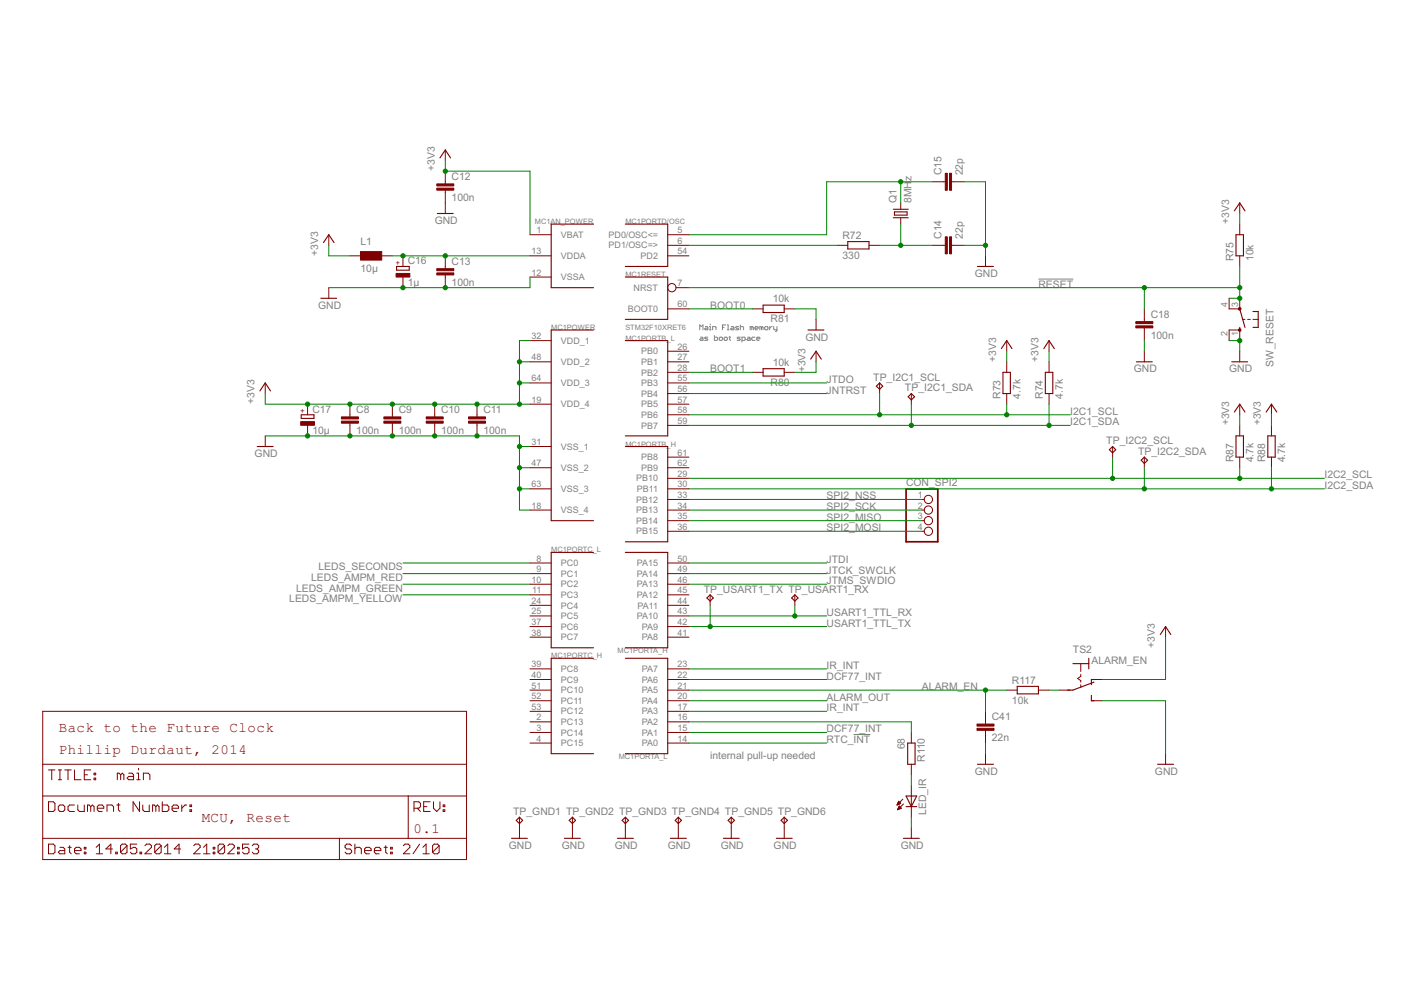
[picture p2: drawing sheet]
<svg xmlns="http://www.w3.org/2000/svg" width="297mm" height="210mm" viewBox="0 0 297 210" stroke-linecap="round" stroke-linejoin="round" font-family="sans-serif">
<g fill="none" stroke="#808080" stroke-width=".21">
<path d="M217.5 58.5h7.3M146.6 69.1v-1l.3 .3 .4-.3v1M146.7 70.6h.4l.2 .2v.5h-.6l-.1-.2 .1-.1h.6M147.8 68.4h.3l.2 .2v.5h-.5l-.2-.2 .2-.2h.5M148.3 70.6h-.5l-.2 .2 .7 .3-.2 .2h-.5M148.6 68.4h.2v.7M148.6 69.1h.3M148.8 67.9v.2M149.3 69.1v-.7h.5l.2 .2v.5M149.6 70.3v1h.6l.1-.2v-.3l-.1-.2h-.6M150.7 70.8l.1-.2h.4l.1 .2v.3l-.1 .2h-.4l-.1-.2zM151.3 68.6h.4"/>
<path d="M151.8 70.6h.4l.2 .2v.3l-.2 .2h-.4l-.1-.2v-.3zM152 68.1h-.7v1M152.4 69.1h.3M152.4 68.1h.1v1M152.7 70.6h.3M152.9 70.5v.6l.1 .2M153.2 68.4h.4l.1 .2v.5h-.5l-.2-.2 .2-.2h.5M154.7 68.4h-.5l-.1 .2 .1 .1h.4l.1 .2-.1 .2h-.5M155.1 68.6l.2-.2h.3l.2 .2v.5M155.1 68.1v1M155.1 70.6h-.5l-.2 .2 .2 .2h.3l.2 .1-.2 .2h-.5M155.4 71.3h.5l.2-.2v-.3l-.2-.2h-.5v1"/>
<path d="M156.6 70.6l.5 .2v.5h-.5l-.2-.2 .2-.1h.5M157.5 68.6l-.4-.2v.7M157.5 68.6v.5M157.5 68.6l.1-.2 .2 .2v.5M158.2 68.7h.6l-.1-.3h-.4l-.1 .2v.3l.1 .2h.4M158.2 70.6h-.6l-.1 .2v.3l.1 .2h.6M158.5 71h.7l-.2-.4h-.3l-.2 .2v.3l.2 .2h.3M159.5 68.6l-.3-.2v.7M159.5 68.6v.5M159.5 68.6l.2-.2 .2 .2v.5M160.4 68.4h.3l.2 .2v.3l-.2 .2h-.3l-.2-.2v-.3zM161.2 68.4v.7"/>
<path d="M161.7 68.4l-.5 .3M162.1 68.4v.5l.1 .2h.6M162.8 68.4v.9l-.4 .1M178.8 153.9h3.6"/>
</g>
<g fill="none" stroke="#800000" stroke-width=".21">
<path d="M93.3 31.4v2.2M93.3 35.9v2.6M93.3 39.9v4.8M195.3 38.1h2.7M199.3 38.1h2.7M68.9 49.2v2.2M73.3 53.6h2.2M80 53.6h2.2M84.4 53.6v2.2M84.4 58v2.3M93.3 53.6v2.7M93.3 57.6v2.7"/>
<path d="M111 53.6h4.5M111 49.2h4.5M111 58h4.5M139.9 53.6h4.4M139.9 49.2h4.4M139.9 51.4h4.4M175.4 51.4h2.2M182 51.4h2.3M188.7 42.5v1.3M188.7 45.6v1.3M195.3 51.4h2.7M199.3 51.4h2.7"/>
<path d="M206.4 53.6v2.2M259.7 42.5v2.2M259.7 46.9v2.3M259.7 53.6v2.2M68.9 60.3v2.2M111 75.8h4.5M111 71.4h4.5M139.9 73.6h4.4M139.9 75.8h4.4M139.9 78h4.4M139.9 64.7h4.4M141.6 60.3h2.7"/>
<path d="M157.6 78h2.3M157.6 64.7h2.3M164.3 78h2.2M164.3 64.7h2.2M170.9 66.9v2.2M170.9 73.6v2.2M210.9 71.4v2.2M210.9 75.8v2.2M219.8 71.4v2.2M219.8 75.8v2.2M239.7 64.7v2.7M239.7 68.7v2.7"/>
<path d="M239.7 73.6v2.2M257.5 62.5v2.2h2.2v-2.2M257.5 71.4v-2.3h2.2v2.3M259.7 73.6v2.2M260.2 66.9h.6M261.3 66.9h.6M262.5 66.9h1.1M55.6 80.2v2.2M55.6 91.3v2.2M64.4 84.7v2.2M64.4 89.1v2.2M73.3 84.7v2.6"/>
<path d="M73.3 88.7v2.6M82.2 84.7v2.6M82.2 88.7v2.6M91.1 84.7v2.6M91.1 88.7v2.6M99.9 84.7v2.6M99.9 88.7v2.6M111 80.2h4.5M111 84.7h4.5M111 98h4.5M111 93.5h4.5M139.9 80.2h4.4"/>
<path d="M139.9 82.4h4.4M139.9 84.7h4.4M139.9 86.9h4.4M139.9 89.1h4.4M139.9 95.8h4.4M139.9 98h4.4M184.3 80.2v2.2M190.9 82.4v2.3M210.9 82.4v2.3M219.8 82.4v2.3M233.1 93.5v2.3M239.7 95.8v2.2"/>
<path d="M259.7 84.7v2.2M259.7 89.1v2.2M259.7 95.8v2.2M266.3 84.7v2.2M266.3 89.1v2.2M266.3 95.8v2.2M111 117.9h4.5M111 102.4h4.5M111 106.8h4.5M139.9 117.9h4.4M139.9 100.2h4.4M139.9 102.4h4.4"/>
<path d="M139.9 104.6h4.4M139.9 106.8h4.4M139.9 109.1h4.4M139.9 111.3h4.4M193.1 104.6h.5M193.1 106.8h.5M193.1 109.1h.5M193.1 111.3h.5M111 133.5h4.5M111 131.3h4.5M111 129h4.5M111 126.8h4.5"/>
<path d="M111 124.6h4.5M111 122.4h4.5M111 120.2h4.5M139.9 133.5h4.4M139.9 131.3h4.4M139.9 129h4.4M139.9 126.8h4.4M139.9 124.6h4.4M139.9 122.4h4.4M139.9 120.2h4.4M148.8 124.6v2.2M166.5 124.6v2.2"/>
<path d="M226.4 139v1.7M244.2 131.3v2.2M9 149h88.7v31.1h-88.7zM111 155.7h4.5M111 153.4h4.5M111 151.2h4.5M111 149h4.5M111 146.8h4.5M111 144.6h4.5M111 142.3h4.5M111 140.1h4.5M139.9 155.7h4.4"/>
<path d="M139.9 153.4h4.4M139.9 151.2h4.4M139.9 149h4.4M139.9 146.8h4.4M139.9 144.6h4.4M139.9 142.3h4.4M139.9 140.1h4.4M190.9 153.4v2.3M206.4 149v2.7M206.4 153v2.7M206.4 157.9v2.2M210.9 144.6h2.2"/>
<path d="M217.5 144.6h2.3M222 144.6h2.2M226.4 141.2v.5l-.7 .4 .7 .5v.3M226.4 143.4v.6M228.6 146.8h2.2M228.6 142.3h2.2M244.2 157.9v2.2M9 166.8h88.7M9 175.6h88.7M9 160.1h88.7M10.2 168h1l.3 .3v1.4l-.3 .3h-1zM10.2 176.8h1l.3 .4v1.3l-.3 .4h-1z"/>
<path d="M10.2 161.3h1.3M10.8 161.3v2M12.2 169l.4-.4h.6l.4 .4v.7l-.4 .3h-.6l-.4-.3zM12.2 161.3h.7M12.2 163.3h.7M12.6 177.5h.6l.4 .3v1.1h-1l-.4-.4 .4-.3h1M12.6 161.3v2M13.6 161.3h1.3M14.2 177.5h.7M14.2 161.3v2M14.6 177.2v1.3l.3 .4M15.6 178.2h1.4v-.4l-.4-.3h-.6l-.4 .3v.7l.4 .4h.6"/>
<path d="M15.6 161.3v2h1.4M15.6 168.6h-1l-.4 .4v.7l.4 .3h1M16.3 168.6v1.1l.3 .3h1.1v-1.4M17.7 178.5h.3v.4h-.3zM17.7 177.5h.3v.3h-.3zM17.7 162.3h.6M19 161.3h-1.3v2h1.3M19 169l-.3-.4h-.4v1.4M19 169l.3-.4 .4 .4v1M19 169v1M19.7 163h.3v.3h-.3zM19.7 162h.3v.3h-.3z"/>
<path d="M20.2 178.9h1.3M20.2 177.5l.6-.7v2.1M20.4 169.3h1.3v-.3l-.3-.4h-.7l-.3 .4v.7l.3 .3h.7M22.4 170v-1.4h1l.4 .4v1M23.6 177.8h-1.4l1-1v2.1M24.2 178.5h.4v.4h-.4zM24.5 168.6h.6M24.8 168.3v1.4l.3 .3M25.3 162.3l-.4-.3h-.3v1.3M25.3 162.3l.3-.3 .4 .3v1M25.3 162.3v1M26.6 177.2v1.3l-.3 .4h-.7l-.3-.4"/>
<path d="M26.6 177.2l-.3-.4h-.7l-.3 .4v1.3M26.6 177.2l-1.3 1.3M27 162h.6l.4 .3v1h-1l-.4-.3 .4-.4h1M28.7 176.8h-1.4v1l.7-.3h.3l.4 .3v.7l-.4 .4h-.7l-.3-.4M28.7 163.3h.7M28.7 162h.3v1.3M29 161v.3M29.2 168v2l-1.3-2v2M29.3 178.5h.4v.4h-.4zM29.9 168.6v1.1l.3 .3h1.1v-1.4M30 163.3v-1.3h1.1l.3 .3v1M30.4 177.2l.3-.4h.7l.3 .4v.3l-1.3 1.4h1.3"/>
<path d="M32.6 169l-.3-.4h-.3v1.4M32.6 169v1M32.6 169l.4-.4 .3 .4v1M33.8 177.2v1.3l-.4 .4h-.7l-.3-.4M33.8 177.2l-.4-.4h-.7l-.3 .4v1.3M33.8 177.2l-1.4 1.3M34 168v2h1l.4-.3v-.7l-.4-.4h-1M34.4 178.9h1.4M34.4 177.5l.7-.7v2.1M36 169.3h1.4v-.3l-.3-.4h-.7l-.4 .4v.7l.4 .3h.7M37.8 177.8h-1.3l1-1v2.1M38.1 168.6v1.4"/>
<path d="M39.1 168.6h-.3l-.7 .7M39.8 169.7h.3v.3h-.3zM39.8 168.6h.3v.4h-.3zM40.6 177.2l.3-.4h.7l.3 .4v.3l-1.3 1.4h1.3M42.6 178.9h1.4M42.6 177.5l.7-.7v2.1M44.7 178.5h.3v.4h-.3zM44.7 177.5h.3v.3h-.3zM47.1 177.2v1.3l-.4 .4h-.7l-.3-.4M47.1 177.2l-.4-.4h-.7l-.3 .4v1.3M47.1 177.2l-1.4 1.3M47.7 177.2l.4-.4h.6l.4 .4v.3l-1.4 1.4h1.4"/>
<path d="M49.8 178.5h.3v.4h-.3zM49.8 177.5h.3v.3h-.3zM52.2 176.8h-1.4v1l.7-.3h.3l.4 .3v.7l-.4 .4h-.7l-.3-.4M52.8 177.2l.4-.4h.6l.4 .4v.3l-.4 .3M53.5 177.8h.3M53.8 177.8l.4 .4v.3l-.4 .4h-.6l-.4-.4M71.1 175.6v4.5M73.7 177.2l-.4-.4h-.7l-.3 .4v.3l.3 .3h.7l.4 .4v.3l-.4 .4h-.7l-.3-.4M74.3 177.8l.4-.3h.7l.3 .3v1.1M74.3 176.8v2.1M76.4 178.2h1.3v-.4l-.3-.3h-.7l-.3 .3v.7l.3 .4h.7M78.4 178.2h1.4v-.4l-.4-.3h-.6l-.4 .3v.7l.4 .4h.6"/>
<path d="M80.5 177.5h.6M80.8 177.2v1.3l.3 .4M81.8 177.5h.4v.3h-.4zM81.8 178.5h.4v.4h-.4zM84.5 177.2l.3-.4h.7l.4 .4v.3l-1.4 1.4h1.4M85.5 166.8v8.8M86.7 169.3h1l.4-.3v-.7l-.4-.3h-1v2M87.4 169.3l.7 .7M87.9 176.8l-1.4 2.1M88.6 178.9h1.3M88.6 177.5l.7-.7v2.1M88.8 169h.6"/>
<path d="M90.1 168h-1.3v2h1.3M90.8 168v1.3l.7 .7 .7-.7v-1.3M92 177.2v1.3l-.3 .4h-.7l-.4-.4M92 177.2l-.3-.4h-.7l-.4 .4v1.3M92 177.2l-1.4 1.3M92.8 169.7h.4v.3h-.4zM92.8 168.6h.4v.4h-.4zM108.8 171.2v4.4M119.9 171.2v4.4M131 171.2v4.4M142.1 171.2v4.4M153.2 171.2v4.4"/>
<path d="M164.3 171.2v4.4M187.9 168.6h.2M188 168.5h.3M188 168.4h.6M188 169.6h.2M188.1 168.3h.5M188.1 169.5h.3M188.1 168.1h.4M188.1 169.4h.5M188.2 168h.2M188.2 169.3h.6M188.2 168h.1"/>
<path d="M188.2 169.2h.5M188.2 167.9l.5 .4-.8 .3zM188.3 169.1h.3M188.3 169h.2M188.4 168.9l-.4 .7M188.4 168.9l.4 .4-.8 .3M188.4 168.9h.1M189.1 167.4l-1.2 1.2M189.3 168.4l-1.3 1.2M190.9 160.1v2.2M190.9 164.5v6.7M190.9 173.4v2.2"/>
<circle cx="140.7" cy="60.3" r=".87"/>
<circle cx="194.5" cy="109.1" r=".87"/>
<circle cx="194.5" cy="104.6" r=".87"/>
<circle cx="194.5" cy="106.8" r=".87"/>
<circle cx="194.5" cy="111.3" r=".87"/>
</g>
<g fill="#800000" stroke="#800000" stroke-width=".21">
<path d="M71.5 88.2h3.6v.4h-3.6z"/>
<path d="M71.5 87.3h3.6v.5h-3.6z"/>
<path d="M80.4 88.2h3.6v.4h-3.6z"/>
<path d="M80.4 87.3h3.6v.5h-3.6z"/>
<path d="M89.3 88.2h3.5v.4h-3.5z"/>
<path d="M89.3 87.3h3.5v.5h-3.5z"/>
<path d="M98.1 88.2h3.6v.4h-3.6z"/>
<path d="M98.1 87.3h3.6v.5h-3.6z"/>
<path d="M91.5 39.4h3.6v.4h-3.6z"/>
<path d="M91.5 38.5h3.6v.4h-3.6z"/>
<path d="M91.5 57.2h3.6v.4h-3.6z"/>
<path d="M91.5 56.3h3.6v.4h-3.6z"/>
<path d="M75.5 52.7h4.5v1.8h-4.5z"/>
<path d="M198.9 49.6h.4v3.6h-.4z"/>
<path d="M198 49.6h.4v3.6h-.4z"/>
<path d="M198.9 36.3h.4v3.6h-.4z"/>
<path d="M198 36.3h.4v3.6h-.4z"/>
<path d="M83 57.3h2.9v.7h-2.9z"/>
<path d="M63 88.3h2.9v.8h-2.9z"/>
<path d="M237.9 68.3h3.6v.4h-3.6z"/>
<path d="M237.9 67.4h3.6v.4h-3.6z"/>
<path d="M204.7 152.6h3.5v.4h-3.5z"/>
<path d="M204.7 151.7h3.5v.4h-3.5z"/>
</g>
<g fill="none" stroke="#800000" stroke-width=".23">
<path d="M92.2 33.1l1.1-1.7 1.1 1.7M67.8 50.8l1.1-1.6 1.1 1.6M83.1 55.8h2.6v.8h-2.6zM91.6 44.7h3.3M124.3 46.9h-8.8v13.4h8.8M131 46.9h8.9v8.9h-8.9M131 58h8.9v8.9h-8.9M177.6 50.6h4.4v1.6h-4.4zM187.1 43.8h3.1M187.1 45.6h3.1M187.4 44.4h2.6v.7h-2.6zM204.8 55.8h3.3"/>
<path d="M258.6 44.2l1.1-1.7 1.1 1.7M258.9 49.2h1.6v4.4h-1.6zM67.2 62.5h3.3M124.3 69.1h-8.8v40h8.8M131 71.4h8.9v19.9h-8.9M159.9 77.2h4.4v1.6h-4.4zM159.9 63.9h4.4v1.6h-4.4zM169.3 69.1h3.3M169.8 75.2l1.1-1.6 1.1 1.6M209.8 73l1.1-1.6 1.1 1.6M210.1 78h1.5v4.4h-1.5zM218.7 73l1.1-1.6 1.1 1.6"/>
<path d="M219 78h1.5v4.4h-1.5zM238.1 75.8h3.3M258 75.8h3.3M259.7 68.6v.5M259.7 64.7l1.1 3.9M262.5 65.3h1.1v3.3h-1.1M53.9 93.5h3.3M54.4 81.9l1.2-1.7 1.1 1.7M63.1 86.9h2.7v.8h-2.7zM131 93.5h8.9v20h-8.9M183.6 80.9l.7-.7 .6 .7-.6 .7zM190.9 82.4l.7 .7-.7 .7-.7-.7z"/>
<path d="M233.1 93.5l.6 .7-.6 .7-.7-.7zM239.1 96.4l.6-.6 .7 .6-.7 .7zM258.6 86.3l1.1-1.6 1.1 1.6M258.9 91.3h1.6v4.5h-1.6zM265.2 86.3l1.1-1.6 1.2 1.6M265.6 91.3h1.5v4.5h-1.5zM124.3 115.7h-8.8v20h8.8M131 115.7h8.9v20h-8.9M124.3 137.9h-8.8v20h8.8M131 137.9h8.9v20h-8.9M148.1 125.3l.7-.7 .6 .7-.6 .6zM165.8 125.3l.7-.7 .7 .7-.7 .6z"/>
<path d="M224.7 139h3.4M228.1 137.9v2.2M243.1 132.9l1.1-1.6 1.1 1.6M190.1 155.7h1.6v4.4h-1.6zM213.1 143.8h4.4v1.6h-4.4zM228.6 145.7v1.1h.6M229.2 142.9l-4.5 1.7h-1.1M229.2 142.3h-.6v1.1M107.1 175.6h3.4M108.1 171.9l.7-.7 .7 .7-.7 .6zM118.2 175.6h3.4M119.2 171.9l.7-.7 .7 .7-.7 .6z"/>
<path d="M129.3 175.6h3.4M130.3 171.9l.7-.7 .7 .7-.7 .6zM140.4 175.6h3.4M141.4 171.9l.7-.7 .6 .7-.6 .6zM151.5 175.6h3.4M152.5 171.9l.7-.7 .7 .7-.7 .6zM162.6 175.6h3.3M163.6 171.9l.7-.7 .7 .7-.7 .6zM189.3 175.6h3.3M189.8 166.8h2.2l-1.1 2.2zM189.8 169h2.2M204.8 160.1h3.3"/>
<path d="M242.5 160.1h3.3"/>
</g>
<g fill="#800000" stroke="#800000" stroke-width=".21">
<circle cx="259.7" cy="64.7" r=".29"/>
<circle cx="259.7" cy="69.1" r=".29"/>
</g>
<path d="M189.8 102.4h6.6v11.1h-6.6z" fill="none" stroke="#800000" stroke-width=".36"/>
<g fill="none" stroke="#008000" stroke-width=".21">
<path d="M93.3 33.6v2.3h17.7v13.3M188.7 38.1v4.4M195.3 38.1h-22.1v11.1h-28.9M202 38.1h4.4v15.5M68.9 51.4v2.2h4.4M82.2 53.6h28.8M111 58v2.3h-42.1M144.3 51.4h31.1M184.3 51.4h11M188.7 46.9v4.5M202 51.4h4.4M259.7 44.7v2.2"/>
<path d="M259.7 55.8v6.7h-2.2M108.8 75.8h2.2M111 71.4h-2.2v13.3M144.3 64.7h13.3M144.3 78h13.3M144.3 60.3h115.4M166.5 64.7h4.4v2.2M170.9 75.8v2.2h-4.4M210.9 73.6v2.2M219.8 73.6v2.2M239.7 60.3v4.4M239.7 71.4v2.2"/>
<path d="M257.5 71.4h2.2v2.2M55.6 82.4v2.3h55.4M55.6 91.3h53.2v15.5h2.2M108.8 80.2h2.2M108.8 98h2.2M108.8 93.5h2.2M144.3 82.4h28.9M144.3 80.2h28.9M144.3 86.9h79.9M144.3 89.1h79.9M184.3 82.4v4.5M190.9 84.7v4.4"/>
<path d="M210.9 84.7v2.2M219.8 84.7v4.4M233.1 95.8v4.4M239.7 98v4.4M259.7 86.9v2.2M259.7 98v2.2M266.3 86.9v2.2M266.3 98v4.4M84.4 117.9h26.6M108.8 102.4h2.2M144.3 117.9h28.9M144.3 106.8h48.8"/>
<path d="M144.3 102.4h133.1M144.3 100.2h133.1M144.3 104.6h48.8M144.3 109.1h48.8M144.3 111.3h48.8M84.4 120.2h26.6M84.4 122.4h26.6M84.4 124.6h26.6M144.3 120.2h28.9M144.3 122.4h28.9M144.3 131.3h28.9M144.3 129h28.9"/>
<path d="M148.8 126.8v4.5M166.5 126.8v2.2M244.2 133.5v8.8h-13.4M144.3 142.3h28.9M144.3 151.2h46.6v2.2M144.3 146.8h28.9M144.3 155.7h28.9M144.3 153.4h28.9M144.3 149h28.9M144.3 140.1h28.9M144.3 144.6h66.6M206.4 144.6v4.4"/>
<path d="M206.4 155.7v2.2M219.8 144.6h2.2M230.8 146.8h13.4v11.1M190.9 162.3v2.2M190.9 171.2v2.2"/>
</g>
<g fill="#008000" stroke="#008000" stroke-width=".21">
<circle cx="93.3" cy="53.6" r=".44"/>
<circle cx="84.4" cy="53.6" r=".44"/>
<circle cx="188.7" cy="38.1" r=".44"/>
<circle cx="188.7" cy="51.4" r=".44"/>
<circle cx="93.3" cy="35.9" r=".44"/>
<circle cx="108.8" cy="75.8" r=".44"/>
<circle cx="108.8" cy="80.2" r=".44"/>
<circle cx="91.1" cy="84.7" r=".44"/>
<circle cx="82.2" cy="84.7" r=".44"/>
<circle cx="108.8" cy="84.7" r=".44"/>
<circle cx="99.9" cy="84.7" r=".44"/>
<circle cx="73.3" cy="84.7" r=".44"/>
<circle cx="64.4" cy="84.7" r=".44"/>
<circle cx="206.4" cy="51.4" r=".44"/>
<circle cx="93.3" cy="60.3" r=".44"/>
<circle cx="84.4" cy="60.3" r=".44"/>
<circle cx="82.2" cy="91.3" r=".44"/>
<circle cx="91.1" cy="91.3" r=".44"/>
<circle cx="108.8" cy="93.5" r=".44"/>
<circle cx="108.8" cy="98" r=".44"/>
<circle cx="108.8" cy="102.4" r=".44"/>
<circle cx="99.9" cy="91.3" r=".44"/>
<circle cx="73.3" cy="91.3" r=".44"/>
<circle cx="64.4" cy="91.3" r=".44"/>
<circle cx="259.7" cy="71.4" r=".44"/>
<circle cx="210.9" cy="86.9" r=".44"/>
<circle cx="184.3" cy="86.9" r=".44"/>
<circle cx="219.8" cy="89.1" r=".44"/>
<circle cx="190.9" cy="89.1" r=".44"/>
<circle cx="259.7" cy="100.2" r=".44"/>
<circle cx="233.1" cy="100.2" r=".44"/>
<circle cx="266.3" cy="102.4" r=".44"/>
<circle cx="239.7" cy="102.4" r=".44"/>
<circle cx="148.8" cy="131.3" r=".44"/>
<circle cx="166.5" cy="129" r=".44"/>
<circle cx="239.7" cy="60.3" r=".44"/>
<circle cx="259.7" cy="60.3" r=".44"/>
<circle cx="259.7" cy="62.5" r=".44"/>
<circle cx="206.4" cy="144.6" r=".44"/>
</g>
<g font-size="3.3" fill="#800000">
<text x="12.3" y="153.4">Back to the Future Clock</text>
<text x="12.3" y="157.9">Phillip Durdaut, 2014</text>
<text x="42.2" y="172.3">MCU, Reset</text>
<text x="86.6" y="174.5">0.1</text>
</g>
<g font-size="2.4" fill="#808080">
<text x="91.1" y="35.9" transform="rotate(-90 91.1 35.9)">+3V3</text>
<text x="94.6" y="37.7">C12</text>
<text x="190.9" y="37.9" transform="rotate(-90 190.9 37.9)">z</text>
<text x="197.2" y="36.7" transform="rotate(-90 197.2 36.7)">C15</text>
<text x="201.7" y="36.7" transform="rotate(-90 201.7 36.7)">22p</text>
<text x="91.1" y="46.9">GND</text>
<text x="94.6" y="42.2">100n</text>
<text x="187.8" y="42.5" transform="rotate(-90 187.8 42.5)">Q1</text>
<text x="190.9" y="42.5" transform="rotate(-90 190.9 42.5)">8MH</text>
<text x="257.5" y="46.9" transform="rotate(-90 257.5 46.9)">+3V3</text>
<text x="66.7" y="53.6" transform="rotate(-90 66.7 53.6)">+3V3</text>
<text x="75.5" y="51.4">L1</text>
<text x="176.5" y="50.1">R72</text>
<text x="197.2" y="50.1" transform="rotate(-90 197.2 50.1)">C14</text>
<text x="201.7" y="50.1" transform="rotate(-90 201.7 50.1)">22p</text>
<text x="75.5" y="56.9">10µ</text>
<text x="85.4" y="59.8">1µ</text>
<text x="85.4" y="55.4">C16</text>
<text x="94.6" y="59.9">100n</text>
<text x="94.6" y="55.5">C13</text>
<text x="176.5" y="54.3">330</text>
<text x="204.2" y="58">GND</text>
<text x="258.4" y="54.7" transform="rotate(-90 258.4 54.7)">R75</text>
<text x="262.6" y="54.7" transform="rotate(-90 262.6 54.7)">10k</text>
<text x="66.7" y="64.7">GND</text>
<text x="148.7" y="64.7">BOOT0</text>
<text x="161.9" y="63.4">10k</text>
<text x="217.5" y="60.3">RESET</text>
<text x="161.4" y="67.6">R81</text>
<text x="168.7" y="71.4">GND</text>
<text x="241.1" y="71">100n</text>
<text x="241.1" y="66.6">C18</text>
<text x="161.9" y="76.7">10k</text>
<text x="208.7" y="75.8" transform="rotate(-90 208.7 75.8)">+3V3</text>
<text x="217.5" y="75.8" transform="rotate(-90 217.5 75.8)">+3V3</text>
<text x="266.8" y="76.8" transform="rotate(-90 266.8 76.8)">SW_RESET</text>
<text x="148.7" y="78">BOOT1</text>
<text x="161.4" y="80.9">R80</text>
<text x="168.7" y="78" transform="rotate(-90 168.7 78)">+3V3</text>
<text x="173.2" y="82.4">JNTRST</text>
<text x="173.2" y="80.2">JTDO</text>
<text x="182.9" y="79.8">TP_I2C1_SCL</text>
<text x="189.6" y="82">TP_I2C1_SDA</text>
<text x="209.6" y="83.6" transform="rotate(-90 209.6 83.6)">R73</text>
<text x="213.8" y="83.6" transform="rotate(-90 213.8 83.6)">4.7k</text>
<text x="218.4" y="83.6" transform="rotate(-90 218.4 83.6)">R74</text>
<text x="222.6" y="83.6" transform="rotate(-90 222.6 83.6)">4.7k</text>
<text x="237.5" y="78">GND</text>
<text x="257.5" y="78">GND</text>
<text x="53.3" y="84.7" transform="rotate(-90 53.3 84.7)">+3V3</text>
<text x="65.4" y="86.5">C17</text>
<text x="74.6" y="86.6">C8</text>
<text x="83.5" y="86.6">C9</text>
<text x="92.4" y="86.6">C10</text>
<text x="101.3" y="86.6">C11</text>
<text x="224.2" y="86.9">I2C1_SCL</text>
<text x="224.2" y="89.1">I2C1_SDA</text>
<text x="257.5" y="89.1" transform="rotate(-90 257.5 89.1)">+3V3</text>
<text x="264.1" y="89.1" transform="rotate(-90 264.1 89.1)">+3V3</text>
<text x="53.3" y="95.8">GND</text>
<text x="65.4" y="90.9">10µ</text>
<text x="74.6" y="91">100n</text>
<text x="83.5" y="91">100n</text>
<text x="92.4" y="91">100n</text>
<text x="101.3" y="91">100n</text>
<text x="231.7" y="93.1">TP_I2C2_SCL</text>
<text x="238.4" y="95.3">TP_I2C2_SDA</text>
<text x="189.8" y="101.9">CON_SPI2</text>
<text x="258.4" y="96.9" transform="rotate(-90 258.4 96.9)">R87</text>
<text x="262.6" y="96.9" transform="rotate(-90 262.6 96.9)">4.7k</text>
<text x="265" y="96.9" transform="rotate(-90 265 96.9)">R88</text>
<text x="269.2" y="96.9" transform="rotate(-90 269.2 96.9)">4.7k</text>
<text x="277.4" y="100.2">I2C2_SCL</text>
<text x="173.2" y="104.6">SPI2_NSS</text>
<text x="173.2" y="106.9">SPI2_SCK</text>
<text x="277.4" y="102.4">I2C2_SDA</text>
<text x="173.2" y="109.1">SPI2_MISO</text>
<text x="173.2" y="111.3">SPI2_MOSI</text>
<text x="66.7" y="119.5">LEDS_SECONDS</text>
<text x="173.2" y="117.9">JTDI</text>
<text x="62" y="123.9">LEDS_AMPM_GREEN</text>
<text x="65.2" y="121.7">LEDS_AMPM_RED</text>
<text x="147.4" y="124.2">TP_USART1_TX TP_USART1_RX</text>
<text x="173.2" y="120.2">JTCK_SWCLK</text>
<text x="173.2" y="122.4">JTMS_SWDIO</text>
<text x="60.6" y="126.1">LEDS_AMPM_YELLOW</text>
<text x="173.2" y="131.3">USART1_TTL_TX</text>
<text x="173.2" y="129">USART1_TTL_RX</text>
<text x="224.7" y="136.8">TS2</text>
<text x="241.9" y="135.7" transform="rotate(-90 241.9 135.7)">+3V3</text>
<text x="173.2" y="142.3">DCF77_INT</text>
<text x="173.2" y="140.1">IR_INT</text>
<text x="212" y="143.3">R117</text>
<text x="228.6" y="139">ALARM_EN</text>
<text x="173.2" y="146.8">ALARM_OUT</text>
<text x="173.2" y="149">IR_INT</text>
<text x="193.1" y="144.6">ALARM_EN</text>
<text x="212" y="147.5">10k</text>
<text x="173.2" y="155.7">RTC_INT</text>
<text x="173.2" y="153.4">DCF77_INT</text>
<text x="207.8" y="155.3">22n</text>
<text x="207.8" y="150.9">C41</text>
<text x="148.7" y="159">internal pull-up needed</text>
<text x="189.6" y="157" transform="rotate(-90 189.6 157)">68</text>
<text x="193.8" y="159.6" transform="rotate(-90 193.8 159.6)">R110</text>
<text x="204.2" y="162.3">GND</text>
<text x="241.9" y="162.3">GND</text>
<text x="107.5" y="170.7">TP_GND1 TP_GND2 TP_GND3 TP_GND4 TP_GND5 TP_GND6</text>
<text x="194" y="170.7" transform="rotate(-90 194 170.7)">LED_IR</text>
<text x="106.6" y="177.8">GND</text>
<text x="117.7" y="177.8">GND</text>
<text x="128.8" y="177.8">GND</text>
<text x="139.9" y="177.8">GND</text>
<text x="151" y="177.8">GND</text>
<text x="162.1" y="177.8">GND</text>
<text x="188.7" y="177.8">GND</text>
</g>
<g font-size="2.1" fill="#808080">
<text x="111.4" y="53.3">13</text>
<text x="112.4" y="48.9">1</text>
<text x="117.5" y="49.8">VBAT</text>
<text x="127.5" y="49.8">PD0/OSC&lt;=</text>
<text x="127.5" y="52.1">PD1/OSC=&gt;</text>
<text x="141.9" y="48.9">5</text>
<text x="141.9" y="51.1">6</text>
<text x="141.9" y="53.3">54</text>
<text x="111.4" y="57.7">12</text>
<text x="117.5" y="58.7">VSSA</text>
<text x="117.5" y="54.3">VDDA</text>
<text x="134.2" y="54.3">PD2</text>
<text x="141.9" y="59.9">7</text>
<text x="131.5" y="65.4">BOOT0</text>
<text x="132.7" y="60.9">NRST</text>
<text x="141.9" y="64.4">60</text>
<text x="257.2" y="64.4" transform="rotate(-90 257.2 64.4)">4</text>
<text x="259.4" y="64.4" transform="rotate(-90 259.4 64.4)">3</text>
<text x="111.4" y="71">32</text>
<text x="257.2" y="70.5" transform="rotate(-90 257.2 70.5)">2</text>
<text x="259.4" y="70.5" transform="rotate(-90 259.4 70.5)">1</text>
<text x="111.4" y="75.5">48</text>
<text x="117.5" y="72">VDD_1</text>
<text x="117.5" y="76.5">VDD_2</text>
<text x="134.3" y="74.2">PB0</text>
<text x="134.3" y="76.5">PB1</text>
<text x="141.9" y="73.3">26</text>
<text x="141.9" y="75.5">27</text>
<text x="141.9" y="77.7">28</text>
<text x="111.4" y="79.9">64</text>
<text x="117.5" y="80.9">VDD_3</text>
<text x="134.3" y="78.7">PB2</text>
<text x="134.3" y="80.9">PB3</text>
<text x="134.3" y="83.1">PB4</text>
<text x="141.9" y="79.9">55</text>
<text x="141.9" y="82.1">56</text>
<text x="111.4" y="84.4">19</text>
<text x="117.5" y="85.3">VDD_4</text>
<text x="134.3" y="85.3">PB5</text>
<text x="134.3" y="87.6">PB6</text>
<text x="134.3" y="89.8">PB7</text>
<text x="141.9" y="84.4">57</text>
<text x="141.9" y="86.6">58</text>
<text x="141.9" y="88.8">59</text>
<text x="111.4" y="93.2">31</text>
<text x="117.5" y="94.2">VSS_1</text>
<text x="141.9" y="95.4">61</text>
<text x="111.4" y="97.7">47</text>
<text x="117.5" y="98.6">VSS_2</text>
<text x="133.3" y="100.9">PB10</text>
<text x="134.3" y="96.4">PB8</text>
<text x="134.3" y="98.6">PB9</text>
<text x="141.9" y="97.7">62</text>
<text x="141.9" y="99.9">29</text>
<text x="111.4" y="102.1">63</text>
<text x="111.4" y="106.5">18</text>
<text x="117.5" y="103.1">VSS_3</text>
<text x="117.5" y="107.5">VSS_4</text>
<text x="133.3" y="105.3">PB12</text>
<text x="133.3" y="107.5">PB13</text>
<text x="133.4" y="103.1">PB11</text>
<text x="141.9" y="102.1">30</text>
<text x="141.9" y="104.3">33</text>
<text x="141.9" y="106.5">34</text>
<text x="192.3" y="104.3">1</text>
<text x="192.3" y="106.5">2</text>
<text x="133.3" y="109.7">PB14</text>
<text x="133.3" y="112">PB15</text>
<text x="141.9" y="108.8">35</text>
<text x="141.9" y="111">36</text>
<text x="192.3" y="108.8">3</text>
<text x="192.3" y="111">4</text>
<text x="112.4" y="117.6">8</text>
<text x="112.4" y="119.9">9</text>
<text x="117.5" y="118.6">PC0</text>
<text x="133.4" y="118.6">PA15</text>
<text x="141.9" y="119.9">49</text>
<text x="141.9" y="117.6">50</text>
<text x="111.4" y="122.1">10</text>
<text x="111.5" y="124.3">11</text>
<text x="117.5" y="120.8">PC1</text>
<text x="117.5" y="123">PC2</text>
<text x="117.5" y="125.3">PC3</text>
<text x="133.4" y="125.3">PA12</text>
<text x="133.4" y="123">PA13</text>
<text x="133.4" y="120.8">PA14</text>
<text x="141.9" y="124.3">45</text>
<text x="141.9" y="122.1">46</text>
<text x="111.4" y="126.5">24</text>
<text x="111.4" y="128.7">25</text>
<text x="111.4" y="130.9">37</text>
<text x="117.5" y="127.5">PC4</text>
<text x="117.5" y="129.7">PC5</text>
<text x="117.5" y="131.9">PC6</text>
<text x="133.4" y="129.7">PA10</text>
<text x="133.6" y="127.5">PA11</text>
<text x="134.4" y="131.9">PA9</text>
<text x="141.9" y="130.9">42</text>
<text x="141.9" y="128.7">43</text>
<text x="141.9" y="126.5">44</text>
<text x="111.4" y="133.2">38</text>
<text x="117.5" y="134.1">PC7</text>
<text x="134.4" y="134.1">PA8</text>
<text x="141.9" y="133.2">41</text>
<text x="111.4" y="139.8">39</text>
<text x="111.4" y="142">40</text>
<text x="117.5" y="140.8">PC8</text>
<text x="117.5" y="143">PC9</text>
<text x="134.4" y="143">PA6</text>
<text x="134.4" y="140.8">PA7</text>
<text x="141.9" y="142">22</text>
<text x="141.9" y="139.8">23</text>
<text x="111.4" y="144.3">51</text>
<text x="111.4" y="146.5">52</text>
<text x="111.4" y="148.7">53</text>
<text x="117.5" y="145.2">PC10</text>
<text x="117.5" y="147.5">PC11</text>
<text x="117.5" y="149.7">PC12</text>
<text x="134.4" y="149.7">PA3</text>
<text x="134.4" y="147.5">PA4</text>
<text x="134.4" y="145.2">PA5</text>
<text x="141.9" y="148.7">17</text>
<text x="141.9" y="146.5">20</text>
<text x="141.9" y="144.3">21</text>
<text x="112.4" y="150.9">2</text>
<text x="112.4" y="153.1">3</text>
<text x="112.4" y="155.3">4</text>
<text x="117.5" y="151.9">PC13</text>
<text x="117.5" y="154.1">PC14</text>
<text x="134.4" y="154.1">PA1</text>
<text x="134.4" y="151.9">PA2</text>
<text x="141.9" y="155.3">14</text>
<text x="141.9" y="153.1">15</text>
<text x="141.9" y="150.9">16</text>
<text x="117.5" y="156.3">PC15</text>
<text x="134.4" y="156.3">PA0</text>
</g>
<g font-size="1.7" fill="#808080">
<text x="112" y="46.9">MC1AN_POWER</text>
<text x="131" y="46.9">MC1PORTD/</text>
<text x="140.2" y="46.9">OSC</text>
<text x="131" y="58">MC1RESET</text>
<text x="115.5" y="69.1">MC1POWER</text>
<text x="131" y="71.4">MC1PORTB_L</text>
<text x="131" y="69.1">STM32F10XRET6</text>
<text x="131" y="93.5">MC1PORTB_H</text>
<text x="115.5" y="115.7">MC1PORTC_L</text>
<text x="115.5" y="137.9">MC1PORTC_H</text>
<text x="129.4" y="136.8">MC1PORTA_H</text>
<text x="129.6" y="159">MC1PORTA_L</text>
</g>
<g font-size="1.7" fill="#800000">
<text x="83.9" y="55.5" transform="rotate(-90 83.9 55.5)">+</text>
<text x="63.9" y="86.5" transform="rotate(-90 63.9 86.5)">+</text>
</g>
</svg>
